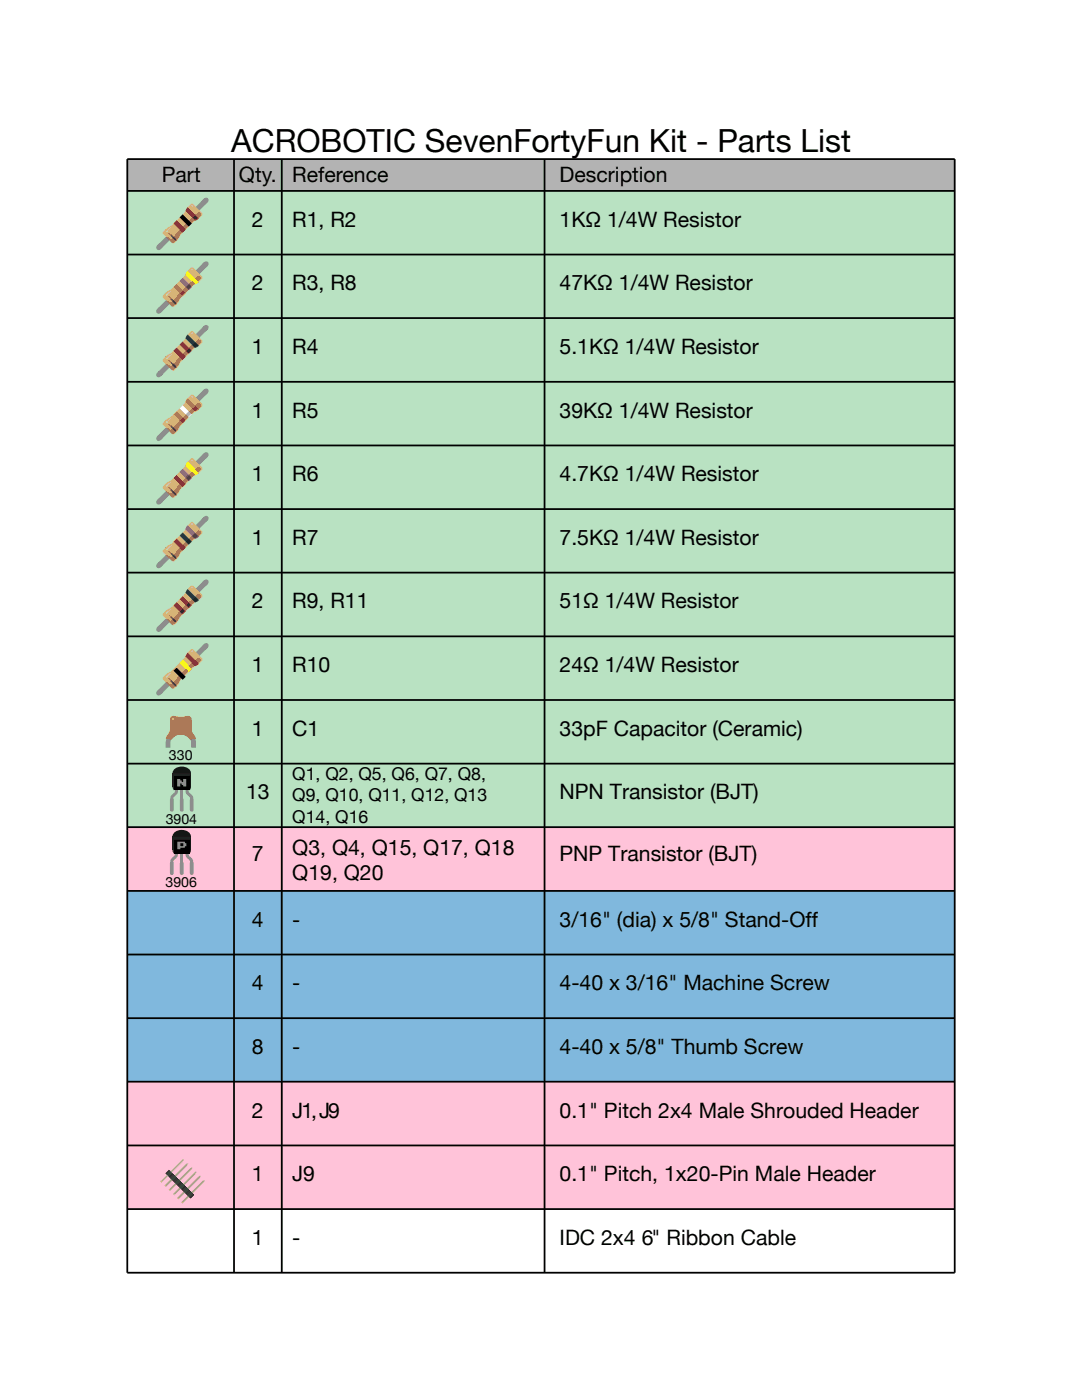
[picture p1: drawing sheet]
<svg xmlns="http://www.w3.org/2000/svg" width="216mm" height="279mm" viewBox="0 0 216 279" stroke-linecap="round" stroke-linejoin="round" font-family="sans-serif">
<!-- layer: Layer 1 -->
<g fill="#ff88b3">
<path d="M25.4 215.9h165.1v25.4h-165.1z"/>
<path d="M25.4 165.1h165.1v12.7h-165.1z"/>
</g>
<path d="M25.4 177.8h165.1v38.1h-165.1z" fill="#0071bc"/>
<path d="M25.4 38.1h165.1v50.8h-165.1z" fill="#73c686"/>
<path d="M25.4 31.8h165.1v6.3h-165.1z" fill="#b3b3b3"/>
<path d="M41.1 39.9l-.3 .4M32 49.1l-.3 .3" fill="none" stroke="#8c8c8c" stroke-width="1"/>
<path d="M41.1 39.9l-9.3 9.4" fill="none" stroke="#8c8c8c" stroke-width="1" stroke-linecap="butt"/>
<path d="M37.4 41.4l.7-.7 .3-.1 1.9 1.9 .1 .3-.9 1-1 .5-2.3 2.4-.8 1.1-.6 .7-.3 .1-1.9-1.9-.1-.3 .9-.9 .9-.6 2.4-2.4z" fill="#d9b477"/>
<path d="M33.1 45.7l2.2 2.2-.2 .3-2.2-2.3z" fill="#ad9f4e"/>
<path d="M34.6 44.6l.6-.6 1.9 1.8-.7 .6z" fill="#c40808"/>
<path d="M35.8 43.4l.7-.6 1.8 1.8-.6 .6z" fill="#000"/>
<path d="M37.5 41.4l2.2 2.2-.8 .4-1.9-1.9z" fill="#8a3d06"/>
<path d="M33.1 47.3h.4l.7 .4 1.4-1.6 3.7-3.6a.44 .44 0 0 1 .6 0 .44 .44 0 0 1 .1 .5l-.7 .7-.9 .6-2.3 2.3-.6 .9-.8 .9h-.5zM34 47l.2-.2 1 1-.2 .3z" fill="#000"/>
<g fill="#fff">
<path d="M33 46.2l.8-.7 .5-.2-1 1.1h-.2z"/>
<circle cx="38.4" cy="41.1" r=".2"/>
</g>
<path d="M33.2 45.8l.5 .5-.2 .2-.5-.5z" fill="#ff3"/>
<path d="M33.1 46.1l.2-.2 .2 .2-.2 .3z" fill="#fff"/>
<path d="M41.1 52.6l-.3 .4M32 61.8l-.3 .3" fill="none" stroke="#8c8c8c" stroke-width="1"/>
<path d="M41.1 52.6l-9.3 9.4" fill="none" stroke="#8c8c8c" stroke-width="1" stroke-linecap="butt"/>
<path d="M33.2 58.3l1.1-.7 2.4-2.4 .6-1 .9-.9 .4 .1 1.8 1.9-.1 .4-.6 .6-1.2 .7-2.3 2.4-.6 1-1 .9-.3-.1-1.8-1.9 .1-.3z" fill="#d9b477"/>
<path d="M33.1 58.4l2.2 2.2-.2 .3-2.2-2.3z" fill="#ad9f4e"/>
<path d="M34.6 57.3l.6-.6 1.9 1.8-.7 .6z" fill="#ed6d26"/>
<path d="M35.8 56.1l.7-.6 1.8 1.8-.6 .6z" fill="#93278f"/>
<path d="M37.5 54.1l2.2 2.2-.8 .4-1.9-1.9z" fill="#ff0"/>
<path d="M34 59.7l.2-.2 1 1-.2 .3zM33.1 60h.4l.7 .4 1.4-1.6 3.7-3.6a.44 .44 0 0 1 .6 0 .44 .44 0 0 1 .1 .5l-.7 .7-.9 .6-2.3 2.3-.6 .9-.8 .9h-.5z" fill="#000"/>
<g fill="#fff">
<path d="M33 58.9l.8-.7 .5-.2-1 1.1h-.2z"/>
<circle cx="38.4" cy="53.8" r=".2"/>
</g>
<path d="M33.2 58.5l.5 .5-.2 .2-.5-.5z" fill="#ff3"/>
<path d="M33.3 58.6l.2 .2-.2 .3-.2-.3z" fill="#fff"/>
<path d="M32 74.5l-.3 .3M41.1 65.3l-.3 .4" fill="none" stroke="#8c8c8c" stroke-width="1"/>
<path d="M41.1 65.3l-9.3 9.4" fill="none" stroke="#8c8c8c" stroke-width="1" stroke-linecap="butt"/>
<path d="M38.1 66.1h.5l1.7 1.8 .1 .3-.9 1-1 .5-2.3 2.4-.8 1.1-.6 .7-.3 .1-1.9-1.9-.1-.3 .9-.9 .9-.6 2.4-2.4 .6-1z" fill="#d9b477"/>
<path d="M33.1 71.1l2.2 2.2-.2 .3-2.2-2.3z" fill="#ad9f4e"/>
<path d="M34.6 70l.6-.6 1.9 1.8-.7 .6z" fill="#c40808"/>
<path d="M36.5 68.2l1.8 1.8-.6 .6-1.9-1.8z" fill="#8a3d06"/>
<path d="M37.4 66.8l2.3 2.2-.8 .4-1.9-1.9z" fill="#006837"/>
<path d="M33.1 72.7h.4l.7 .4 3.7-3.9 1.4-1.3a.44 .44 0 0 1 .6 0 .44 .44 0 0 1 .1 .5l-.7 .7-.9 .6-2.3 2.3-.6 .9-.8 .9h-.5zM34.2 72.2l1 1-.2 .3-1-1.1z" fill="#000"/>
<g fill="#fff">
<path d="M33 71.6l.8-.7 .5-.2-1 1.1h-.2z"/>
<circle cx="38.4" cy="66.5" r=".2"/>
</g>
<path d="M33 71.4l.2-.2 .5 .5-.2 .2z" fill="#ff3"/>
<path d="M33.3 71.3l.2 .2-.2 .3-.2-.3z" fill="#fff"/>
<path d="M41.1 78l-.3 .4M32 87.2l-.3 .3" fill="none" stroke="#8c8c8c" stroke-width="1"/>
<path d="M41.1 78l-9.3 9.4" fill="none" stroke="#8c8c8c" stroke-width="1" stroke-linecap="butt"/>
<path d="M38.1 78.8h.5l1.7 1.8 .1 .3-.9 1-1 .5-2.3 2.4-.8 1.1-.6 .7-.3 .1-1.9-1.9-.1-.3 .9-.9 .9-.6 2.4-2.4 .6-1z" fill="#d9b477"/>
<path d="M33.1 83.8l2.2 2.2-.2 .3-2.2-2.3z" fill="#ad9f4e"/>
<path d="M34.6 82.7l.6-.6 1.9 1.8-.7 .6z" fill="#ed6d26"/>
<path d="M35.8 81.5l.7-.6 1.8 1.8-.6 .6z" fill="#fff"/>
<path d="M37.4 79.5l2.3 2.2-.8 .4-1.9-1.9z" fill="#ed6d26"/>
<path d="M33.1 85.4h.4l.7 .4 3.7-3.9 1.4-1.3a.44 .44 0 0 1 .6 0 .44 .44 0 0 1 .1 .5l-.7 .7-.9 .6-2.3 2.3-.6 .9-.8 .9h-.5zM34.2 84.9l1 1-.2 .3-1-1.1z" fill="#000"/>
<g fill="#fff">
<path d="M33 84.3l.8-.7 .5-.2-1 1.1h-.2z"/>
<circle cx="38.4" cy="79.2" r=".2"/>
</g>
<path d="M33 84.1l.2-.2 .5 .5-.2 .2z" fill="#ff3"/>
<path d="M33.3 84l.2 .2-.2 .3-.2-.3z" fill="#fff"/>
<path d="M25.4 88.9h165.1v76.2h-165.1z" fill="#73c686"/>
<path d="M32 99.9l-.3 .3M41.1 90.7l-.3 .4" fill="none" stroke="#8c8c8c" stroke-width="1"/>
<path d="M41.1 90.7l-9.3 9.4" fill="none" stroke="#8c8c8c" stroke-width="1" stroke-linecap="butt"/>
<path d="M37.4 92.2l.7-.7 .3-.1 1.9 1.9 .1 .3-.9 1-1 .5-2.3 2.4-.8 1.1-.6 .7-.3 .1-1.9-1.9-.1-.3 .9-.9 .9-.6 2.4-2.4z" fill="#d9b477"/>
<path d="M33.1 96.5l2.2 2.2-.2 .3-2.2-2.3z" fill="#ad9f4e"/>
<path d="M34.6 95.4l.6-.6 1.9 1.8-.7 .6z" fill="#f00"/>
<path d="M35.8 94.2l.7-.6 1.8 1.8-.6 .6z" fill="#93278f"/>
<path d="M37.5 92.2l2.2 2.2-.8 .4-1.9-1.9z" fill="#ff0"/>
<path d="M33.1 98.1h.4l.7 .4 1.4-1.6 3.7-3.6a.44 .44 0 0 1 .6 0 .44 .44 0 0 1 .1 .5l-.7 .7-.9 .6-2.3 2.3-.6 .9-.8 .9h-.5zM34.2 97.6l1 1-.2 .3-1-1.1z" fill="#000"/>
<g fill="#fff">
<path d="M33 97l.8-.7 .5-.2-1 1.1h-.2z"/>
<circle cx="38.4" cy="91.9" r=".2"/>
</g>
<path d="M33.2 96.6l.5 .5-.2 .2-.5-.5z" fill="#ff3"/>
<path d="M33.1 96.9l.2-.2 .2 .2-.2 .3z" fill="#fff"/>
<path d="M32 112.6l-.3 .3M41.1 103.4l-.3 .4" fill="none" stroke="#8c8c8c" stroke-width="1"/>
<path d="M41.1 103.4l-9.3 9.4" fill="none" stroke="#8c8c8c" stroke-width="1" stroke-linecap="butt"/>
<path d="M33.2 109.1l1.1-.7 2.4-2.4 .6-1 .9-.9 .4 .1 1.8 1.9-.1 .4-.6 .6-1.2 .7-2.3 2.4-.6 1-1 .9-.3-.1-1.8-1.9 .1-.3z" fill="#d9b477"/>
<path d="M33.1 109.2l2.2 2.2-.2 .3-2.2-2.3z" fill="#ad9f4e"/>
<path d="M34.6 108.1l.6-.6 1.9 1.8-.7 .6z" fill="#f00"/>
<path d="M36.5 106.3l1.8 1.8-.6 .6-1.9-1.8z" fill="#006837"/>
<path d="M37.5 104.9l2.2 2.2-.8 .4-1.9-1.9z" fill="#93278f"/>
<path d="M33.1 110.8h.4l.7 .4 1.4-1.6 3.7-3.6a.44 .44 0 0 1 .6 0 .44 .44 0 0 1 .1 .5l-.7 .7-.9 .6-2.3 2.3-.6 .9-.8 .9h-.5zM34 110.5l.2-.2 1 1-.2 .3z" fill="#000"/>
<g fill="#fff">
<path d="M33 109.7l.8-.7 .5-.2-1 1.1h-.2z"/>
<circle cx="38.4" cy="104.6" r=".2"/>
</g>
<path d="M33.2 109.3l.5 .5-.2 .2-.5-.5z" fill="#ff3"/>
<path d="M33.3 109.4l.2 .2-.2 .3-.2-.3z" fill="#fff"/>
<path d="M41.1 116.1l-.3 .4M32 125.3l-.3 .3" fill="none" stroke="#8c8c8c" stroke-width="1"/>
<path d="M41.1 116.1l-9.3 9.4" fill="none" stroke="#8c8c8c" stroke-width="1" stroke-linecap="butt"/>
<path d="M38.1 116.9h.5l1.7 1.8 .1 .3-.9 1-1 .5-2.3 2.4-.8 1.1-.6 .7-.3 .1-1.9-1.9-.1-.3 .9-.9 .9-.6 2.4-2.4 .6-1z" fill="#d9b477"/>
<path d="M33.1 121.9l2.2 2.2-.2 .3-2.2-2.3z" fill="#ad9f4e"/>
<g fill="#8a3d06">
<path d="M34.6 120.8l.6-.6 1.9 1.8-.7 .6z"/>
<path d="M35.8 119.6l.7-.6 1.8 1.8-.6 .6z"/>
</g>
<path d="M37.4 117.6l2.3 2.2-.8 .4-1.9-1.9z" fill="#006837"/>
<path d="M33.1 123.5h.4l.7 .4 3.7-3.9 1.4-1.3a.44 .44 0 0 1 .6 0 .44 .44 0 0 1 .1 .5l-.7 .7-.9 .6-2.3 2.3-.6 .9-.8 .9h-.5zM34.2 123l1 1-.2 .3-1-1.1z" fill="#000"/>
<g fill="#fff">
<path d="M33 122.4l.8-.7 .5-.2-1 1.1h-.2z"/>
<circle cx="38.4" cy="117.3" r=".2"/>
</g>
<path d="M33 122.2l.2-.2 .5 .5-.2 .2z" fill="#ff3"/>
<path d="M33.3 122.1l.2 .2-.2 .3-.2-.3z" fill="#fff"/>
<path d="M32 138l-.3 .3M41.1 128.8l-.3 .4" fill="none" stroke="#8c8c8c" stroke-width="1"/>
<path d="M41.1 128.8l-9.3 9.4" fill="none" stroke="#8c8c8c" stroke-width="1" stroke-linecap="butt"/>
<path d="M38.1 129.6h.5l1.7 1.8 .1 .3-.9 1-1 .5-2.3 2.4-.8 1.1-.6 .7-.3 .1-1.9-1.9-.1-.3 .9-.9 .9-.6 2.4-2.4 .6-1z" fill="#d9b477"/>
<path d="M32.9 134.8l.2-.2 2.2 2.2-.2 .3z" fill="#ad9f4e"/>
<path d="M34.6 133.9l.6-.7 1.9 1.9-.7 .6z" fill="#000"/>
<path d="M35.8 132.3l.7-.6 1.8 1.8-.6 .6z" fill="#ff0"/>
<path d="M37.4 130.3l2.3 2.2-.8 .4-1.9-1.9z" fill="#f00"/>
<path d="M33.1 136.2h.4l.7 .4 3.7-3.9 1.4-1.3a.44 .44 0 0 1 .6 0 .44 .44 0 0 1 .1 .5l-.7 .7-.9 .6-2.3 2.3-.6 .9-.8 .9h-.5zM34.2 135.7l1 1-.2 .3-1-1.1z" fill="#000"/>
<g fill="#fff">
<path d="M33 135.1l.8-.7 .5-.2-1 1.1h-.2z"/>
<circle cx="38.4" cy="130" r=".2"/>
</g>
<path d="M33 134.9l.2-.2 .5 .5-.2 .2z" fill="#ff3"/>
<path d="M33.3 134.8l.2 .2-.2 .3-.2-.3z" fill="#fff"/>
<g fill="#8c8c8c">
<path d="M33.8 146.4l.9-.9 .7 .7a2.9 2.9 0 0 0-1.4 2.3v.7h-1l.1-1.4z"/>
<path d="M36.8 146.2l.7-.7a3.6 3.6 0 0 1 1.6 3.5v.2h-1a2.6 2.6 0 0 0-1-2.7z"/>
</g>
<path d="M34.1 143.1l.5-.2a5.6 5.6 0 0 0 2.9 0 .65 .65 0 0 1 .7 .7l.1 2.3 .8 1.6a.9 .9 0 0 0-1.1 .2 2.28 2.28 0 0 0-3.9 0 .9 .9 0 0 0-1-.2l.8-1.6v-2.3z" fill="#cc7720"/>
<path d="M33.6 147.3l.6-.1a2.15 2.15 0 0 1 2.5-1.2l.4 .3a1.38 1.38 0 0 0 1.4 1l.1-.1v-.3a2.95 2.95 0 0 1-.9-2.5 1.21 1.21 0 0 0 .3-1.4l.2 .6 .1 2.3 .8 1.6a.9 .9 0 0 0-1.1 .2 2.28 2.28 0 0 0-3.9 0l-.6-.3z" fill="#000"/>
<g fill="#fff">
<path d="M34.1 145.9l.1-.1a.83 .83 0 0 1-.5 1.1l-.2 .2z"/>
<path d="M37 143.1h.8l-.7 .3-.2-.1z"/>
<path d="M37 155.8h.8l-.7 .3-.2-.1z"/>
<circle cx="34.5" cy="143.5" r=".33"/>
<circle cx="34.5" cy="156.2" r=".33"/>
</g>
<g fill="none" stroke="#000" stroke-width=".35">
<path d="M25.4 38.1h165.1M25.4 31.8h165.1v222.2h-165.1zM46.7 31.8v222.2M56.2 31.8v222.2M108.7 31.8v222.2M25.4 50.8h165.1M25.4 63.5h165.1M25.4 76.2h165.1M25.4 88.9h165.1M25.4 101.6h165.1M25.4 114.3h165.1M25.4 127h165.1"/>
<path d="M25.4 139.7h165.1M25.4 152.4h165.1M25.4 165.1h165.1M25.4 177.8h165.1M25.4 190.5h165.1M25.4 203.2h165.1M25.4 215.9h165.1M25.4 228.6h165.1M25.4 241.3h165.1"/>
</g>
<path d="M33 234.2l.7-.7 5 5-.7 .7z" fill="#000"/>
<path d="M37.1 232.3l.3-.2 .2 .2-2.7 2.7-.2-.2z" fill="#b8af82"/>
<path d="M37.3 232.2l.1-.1 .1 .3z" fill="#e2d6a1"/>
<path d="M35.5 235.6l2.4-2.4 .3-.2 .2 .1-2.6 2.8z" fill="#b8af82"/>
<path d="M38.2 233l.1 .2z" fill="#e2d6a1"/>
<path d="M36.3 236.4l2.4-2.4 .4-.2 .1 .1-2.6 2.8z" fill="#b8af82"/>
<path d="M39 233.9h.2v.1z" fill="#e2d6a1"/>
<path d="M39.6 234.8l.3-.2 .2 .2-2.7 2.7-.2-.2z" fill="#b8af82"/>
<path d="M39.8 234.7l.3 .1-.1 .1z" fill="#e2d6a1"/>
<path d="M40.4 235.7l.3-.2 .2 .1-2.6 2.8-.3-.3z" fill="#b8af82"/>
<path d="M40.7 235.5l.1 .2z" fill="#e2d6a1"/>
<g fill="#b8af82">
<path d="M34.4 235l.3 .3-1.6 1.6-.3-.3z"/>
<path d="M35.2 235.9l.3 .2-1.6 1.6-.2-.3z"/>
<path d="M36.1 236.7l.2 .3-1.5 1.5-.3-.2z"/>
<path d="M35.3 239.1l1.6-1.6 .3 .3-1.6 1.6z"/>
</g>
<g fill="#e2d6a1">
<path d="M32.9 236.5l.3 .3-.1 .1-.3-.3z"/>
<path d="M33.7 237.4l.3 .2-.1 .1-.2-.3z"/>
<path d="M34.6 238.2l.2 .3-.3-.2z"/>
<path d="M35.4 239l.3 .3-.1 .1-.3-.3z"/>
</g>
<path d="M36.2 239.9l1.5-1.5 .3 .2-1.6 1.6z" fill="#b8af82"/>
<path d="M36.2 239.8l.3 .3-.1 .1-.2-.3z" fill="#e2d6a1"/>
<path d="M33.9 235l.6-.7 4.2 4.2-.7 .7z" fill="#000"/>
<path d="M37.2 236.9l.6 .6-.7 .7-.6-.6z" fill="#404040"/>
<path d="M37 236.8l.2 .1-.7 .7-.1-.1z" fill="#474747"/>
<path d="M37.1 238.2l.7-.7 .1 .1-.7 .7z" fill="#373737"/>
<path d="M34.7 234.4l.6 .6-.7 .7-.6-.6z" fill="#404040"/>
<path d="M33.9 235l.6-.7 .2 .1-.7 .7z" fill="#474747"/>
<path d="M35.3 235l.1 .1-.7 .7-.1-.1z" fill="#373737"/>
<path d="M33.8 233.9l2.4-2.4 .4-.2 .1 .1-2.6 2.8z" fill="#b8af82"/>
<path d="M36.5 231.4l.1-.1 .1 .2z" fill="#e2d6a1"/>
<path d="M33.6 234.2l.2 .3-1.5 1.5-.3-.2z" fill="#b8af82"/>
<path d="M32.1 235.7l.2 .2v.1l-.3-.2z" fill="#e2d6a1"/>
<path d="M33.8 233.6l.6 .6-.7 .7-.6-.6z" fill="#404040"/>
<path d="M33 234.2l.7-.7 .1 .1-.7 .7z" fill="#474747"/>
<path d="M34.4 234.2l.1 .1-.6 .7-.2-.1z" fill="#373737"/>
<path d="M34.8 235.9l.7-.6 .6 .6-.7 .6z" fill="#404040"/>
<path d="M34.7 235.8l.7-.7 .1 .2-.7 .6z" fill="#474747"/>
<path d="M36.1 235.9l.1 .1-.7 .7-.1-.2z" fill="#373737"/>
<path d="M35.6 236.8l.7-.7 .6 .6-.7 .7z" fill="#404040"/>
<path d="M36.2 236l.1 .1-.7 .7-.1-.1z" fill="#474747"/>
<path d="M36.9 236.7l.1 .1-.6 .7-.2-.1z" fill="#373737"/>
<path d="M38 237.8l.6 .6-.7 .6-.6-.6z" fill="#404040"/>
<path d="M37.2 238.3l.7-.7 .1 .2-.7 .6z" fill="#474747"/>
<path d="M37.9 239l.7-.6 .1 .1-.7 .7z" fill="#373737"/>
<path d="M34.3 159.6v2M36.3 159.6v2M38.3 159.6v2" fill="none" stroke="#8c8c8c" stroke-width=".76"/>
<g fill="#8c8c8c">
<path d="M36 157.1h.6v2.5h-.6z"/>
<path d="M34.9 157.1h.6l-.1 1.2-.7 .8-.1 .5h-.6a2.31 2.31 0 0 1 .9-1.6z"/>
<path d="M37 157.1h.6v.9a2.31 2.31 0 0 1 .9 1.6h-.5l-.1-.5-.8-.8z"/>
</g>
<path d="M34.4 154.3h3.7v2.8h-3.7z" fill="#1a1a1a"/>
<path d="M37.8 154.3h.3v2.8l-.3 .6z" fill="#141414"/>
<path d="M34.4 154.3h.3v3.4l-.3-.6z" fill="#242424"/>
<path d="M34.4 154.3h3.7l-.3 .6h-3.1z" fill="#1f1f1f"/>
<path d="M34.8 153.5a2.24 2.24 0 0 1 3.2 .4l.1 .4h-3.7z" fill="#141414"/>
<path d="M34.7 154.9h3.1v2.8h-3.1z" fill="#000"/>
<path d="M35.4 155.5h.6v.3h.3v.3h.3v-.6h.6v1.5h-.6v-.3h-.3v-.3h-.3v.6h-.6z" fill="#999"/>
<path d="M34.3 172.3v2M36.3 172.3v2M38.2 172.3v2" fill="none" stroke="#8c8c8c" stroke-width=".76"/>
<g fill="#8c8c8c">
<path d="M36 169.7h.6v2.6h-.6z"/>
<path d="M34.9 169.7h.6l-.1 1.2-.8 .9v.5h-.6a2.31 2.31 0 0 1 .9-1.7z"/>
<path d="M37 169.7h.6v.9a2.31 2.31 0 0 1 .9 1.7h-.6v-.5l-.8-.9z"/>
</g>
<path d="M34.4 166.9h3.7v2.8h-3.7z" fill="#1a1a1a"/>
<path d="M37.8 166.9h.3v2.8l-.3 .7z" fill="#141414"/>
<path d="M34.4 166.9h.3v3.5l-.3-.7z" fill="#242424"/>
<path d="M34.4 166.9h3.7l-.3 .7h-3.1z" fill="#1f1f1f"/>
<path d="M34.8 166.2a2.24 2.24 0 0 1 3.2 .3l.1 .4h-3.7z" fill="#141414"/>
<path d="M34.7 167.6h3.1v2.8h-3.1z" fill="#000"/>
<path d="M36 168.3v.6h.6v-.6zM35.4 168h1.5v.3h.3v.6h-.3v.3h-.9v.3h-.6z" fill="#999"/>
<text font-size="6.3" x="46.1" y="30.4">ACROBOTIC SevenFortyFun Kit - Parts List</text>
<g font-size="4.2">
<text x="32.3" y="36.4">Part</text>
<text x="47.7" y="36.4">Qty.</text>
<text x="58.3" y="36.4">Reference</text>
<text x="111.7" y="36.4">Description</text>
<text x="50.3" y="45.2">2</text>
<text x="58.3" y="45.2">R1, R2</text>
<text x="111.7" y="45.2">1KΩ 1/4W Resistor</text>
<text x="50.3" y="57.9">2</text>
<text x="58.3" y="57.9">R3, R8</text>
<text x="111.7" y="57.9">47KΩ 1/4W Resistor</text>
<text x="50.3" y="70.6">1</text>
<text x="58.3" y="70.6">R4</text>
<text x="111.7" y="70.6">5.1KΩ 1/4W Resistor</text>
<text x="50.3" y="83.3">1</text>
<text x="58.3" y="83.3">R5</text>
<text x="111.7" y="83.3">39KΩ 1/4W Resistor</text>
<text x="50.3" y="96">1</text>
<text x="58.3" y="96">R6</text>
<text x="111.7" y="96">4.7KΩ 1/4W Resistor</text>
<text x="50.3" y="108.7">1</text>
<text x="58.3" y="108.7">R7</text>
<text x="111.7" y="108.7">7.5KΩ 1/4W Resistor</text>
<text x="50.3" y="121.4">2</text>
<text x="58.3" y="121.4">R9, R11</text>
<text x="111.7" y="121.4">51Ω 1/4W Resistor</text>
<text x="50.3" y="134.1">1</text>
<text x="58.3" y="134.1">R10</text>
<text x="111.7" y="134.1">24Ω 1/4W Resistor</text>
<text x="50.3" y="146.8">1</text>
<text x="58.3" y="146.8">C1</text>
<text x="111.7" y="146.8">33pF Capacitor (Ceramic)</text>
<text x="49.1" y="159.5">13</text>
<text x="111.7" y="159.5">NPN Transistor (BJT)</text>
<text x="50.3" y="171.9">7</text>
<text x="58.3" y="170.6">Q3, Q4, Q15, Q17, Q18</text>
<text x="111.7" y="171.9">PNP Transistor (BJT)</text>
<text x="58.3" y="175.6">Q19, Q20</text>
<text x="50.3" y="184.9">4</text>
<text x="58.3" y="184.9">-</text>
<text x="111.7" y="184.9">3/16&quot; (dia) x 5/8&quot; Stand-Off</text>
<text x="50.3" y="197.6">4</text>
<text x="58.3" y="197.6">-</text>
<text x="111.7" y="197.6">4-40 x 3/16&quot; Machine Screw</text>
<text x="50.3" y="210.3">8</text>
<text x="58.3" y="210.3">-</text>
<text x="111.7" y="210.3">4-40 x 5/8&quot; Thumb Screw</text>
<text x="50.3" y="223">2</text>
<text x="58.3" y="223">J1, J9</text>
<text x="111.7" y="223">0.1&quot; Pitch 2x4 Male Shrouded Header</text>
<text x="50.3" y="235.7">1</text>
<text x="58.3" y="235.7">J9</text>
<text x="111.7" y="235.7">0.1&quot; Pitch, 1x20-Pin Male Header</text>
<text x="50.3" y="248.4">1</text>
<text x="58.3" y="248.4">-</text>
<text x="111.7" y="248.4">IDC 2x4 6&quot; Ribbon Cable</text>
</g>
<g font-size="3.5">
<text x="58.3" y="155.7">Q1, Q2, Q5, Q6, Q7, Q8,</text>
<text x="58.3" y="160">Q9, Q10, Q11, Q12, Q13</text>
<text x="58.3" y="164.2">Q14, Q16</text>
</g>
<g font-size="2.8">
<text x="33.7" y="151.7">330</text>
<text x="33.1" y="164.4">3904</text>
<text x="33" y="177">3906</text>
</g>
</svg>
